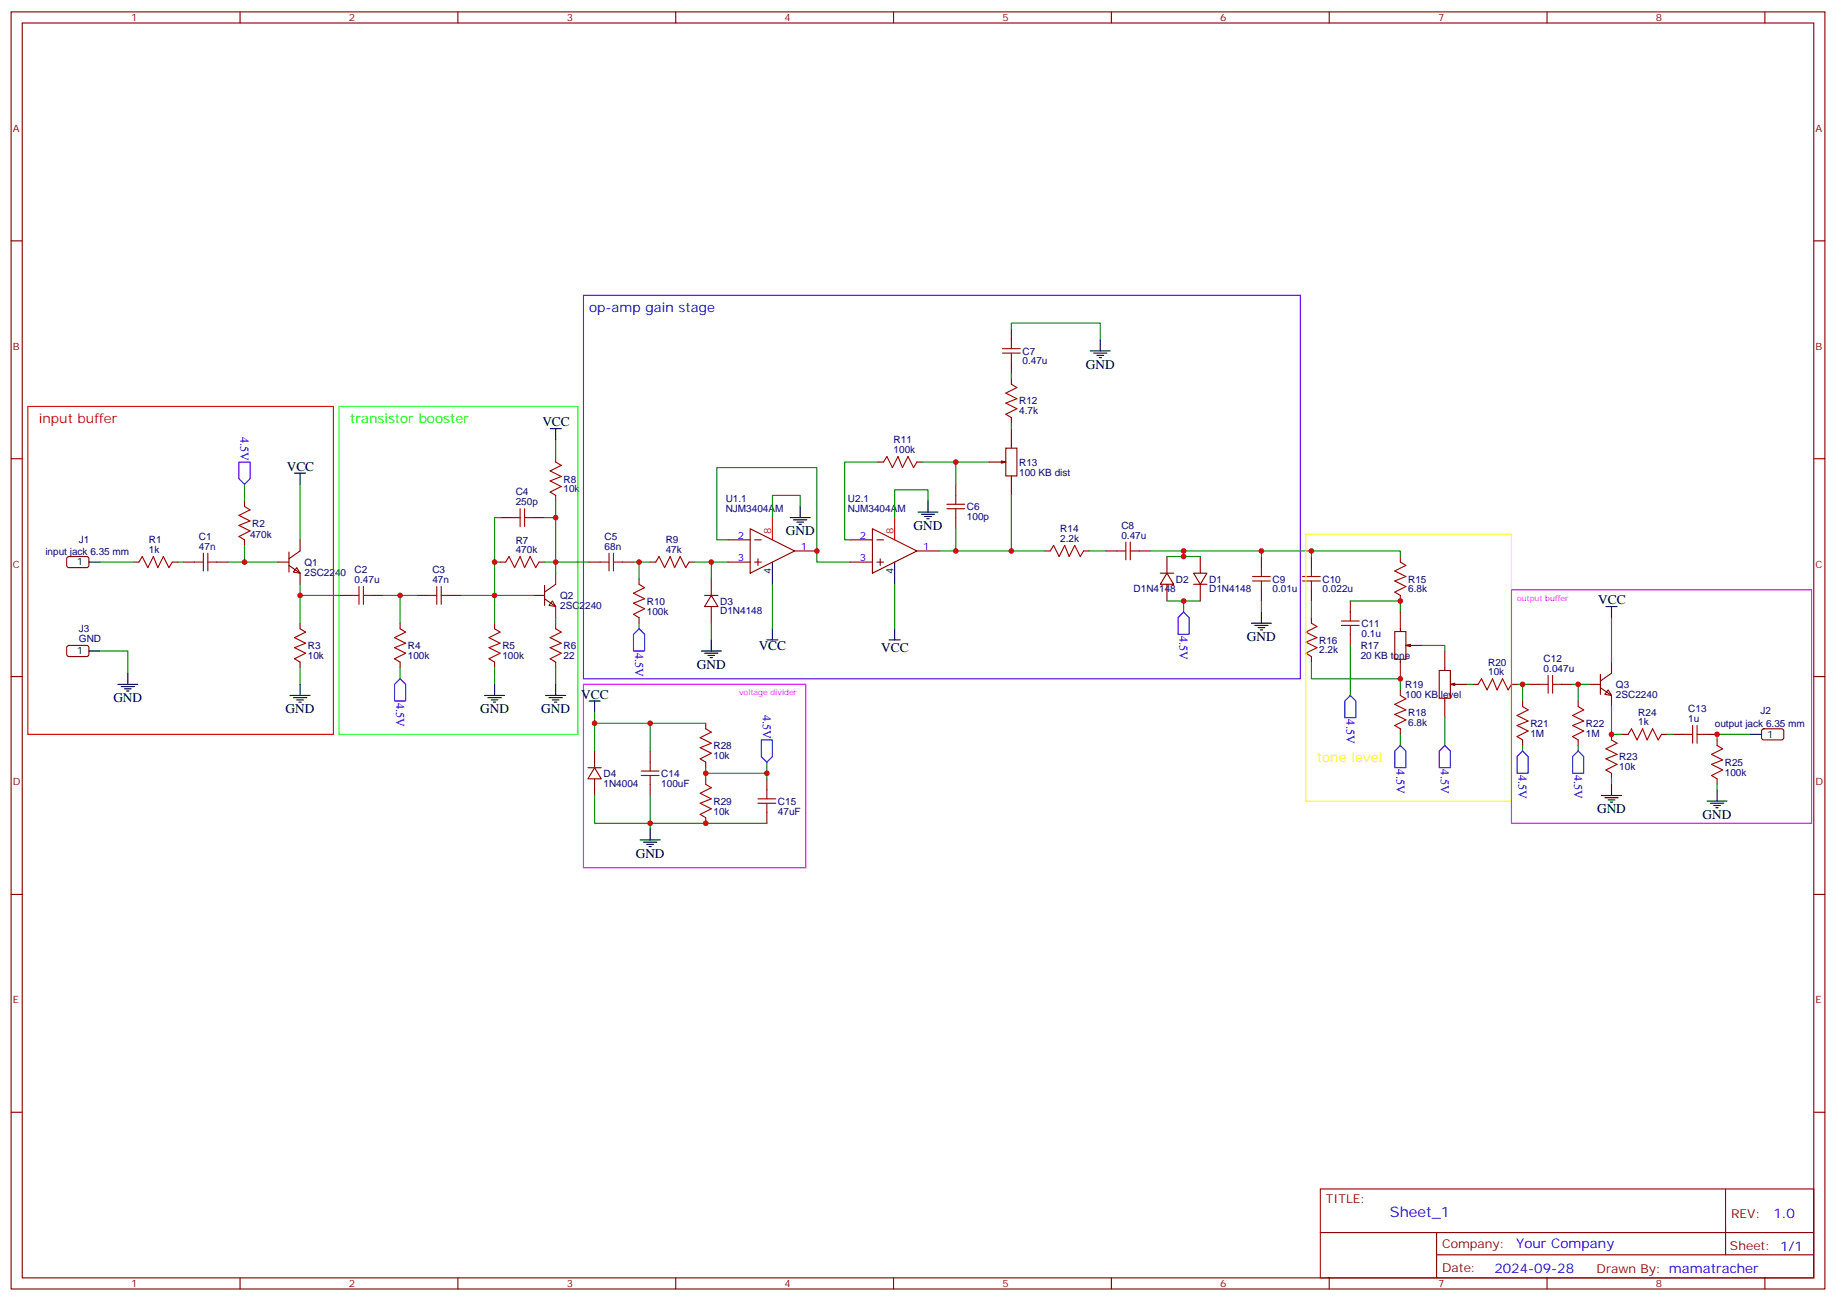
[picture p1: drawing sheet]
<svg xmlns="http://www.w3.org/2000/svg" width="583mm" height="413mm" viewBox="0 0 583 413" stroke-linecap="round" stroke-linejoin="round" font-family="sans-serif">
<g fill="none" stroke="#a10000" stroke-width=".35">
<path d="M318.2 112.1h5.6M318.2 110.7h5.6M321 107.8v2.9M321 112.1v2.8M321 122l1.8 1-3.5 1.8 3.5 1.7-3.5 1.5 3.5 1.7-3.5 1.8 1.7 1M176.4 146.6l1.8 1.1-3.6 1.8 3.6 1.7-3.6 1.4 3.6 1.8-3.6 1.8 1.8 1M280.5 146.6l1-1.7 1.8 3.5 1.7-3.5 1.5 3.5 1.7-3.5 1.8 3.5 1-1.8M303.4 157.2v2.9M44.1 178.4l1.1-1.8 1.7 3.6 1.8-3.6 1.4 3.6 1.8-3.6 1.7 3.6 1.1-1.8M61.7 178.4h2.9M64.6 175.6v5.6M66 178.4h2.8"/>
<path d="M66 175.6v5.6M77.6 160.8l1.8 1-3.6 1.8 3.6 1.7-3.6 1.5 3.6 1.7-3.6 1.8 1.8 1M160.5 178.4l1.1-1.8 1.7 3.6 1.8-3.6 1.4 3.6 1.8-3.6 1.7 3.6 1.1-1.8M162.3 164.3h2.8M165.1 161.5v5.6M166.5 164.3h2.8M166.5 161.5v5.6M190.5 178.4h2.8M193.3 175.6v5.6M194.7 178.4h2.9M194.7 175.6v5.6M208.1 178.4l1.1-1.8 1.8 3.6 1.7-3.6 1.4 3.6 1.8-3.6 1.8 3.6 1-1.8"/>
<path d="M300.6 161.5h5.6M300.6 160.1h5.6M303.4 161.5v2.8M333.4 174.9l1-1.8 1.8 3.5 1.8-3.5 1.4 3.5 1.7-3.5 1.8 3.5 1.1-1.7M354.5 174.9h2.9M357.4 172v5.7M358.8 174.9h2.8M358.8 172v5.7M444.5 178.4l1.8 1.1-3.6 1.7 3.6 1.8-3.6 1.4 3.6 1.8-3.6 1.7 1.8 1.1M95.2 199.6l1.8 1-3.5 1.8 3.5 1.8-3.5 1.4 3.5 1.7-3.5 1.8 1.7 1M111.1 189h2.8M113.9 186.2v5.6"/>
<path d="M115.4 189h2.8M115.4 186.2v5.6M127 199.6l1.8 1-3.6 1.8 3.6 1.8-3.6 1.4 3.6 1.7-3.6 1.8 1.8 1M135.8 189h2.8M138.6 186.2v5.6M140.1 189h2.8M140.1 186.2v5.6M157 199.6l1.7 1-3.5 1.8 3.5 1.8-3.5 1.4 3.5 1.7-3.5 1.8 1.8 1M176.4 199.6l1.8 1-3.6 1.8 3.6 1.8-3.6 1.4 3.6 1.7-3.6 1.8 1.8 1M202.8 185.5l1.8 1-3.5 1.8 3.5 1.7-3.5 1.5 3.5 1.7-3.5 1.8 1.7 1M397.6 184.4h5.6M397.6 183h5.6"/>
<path d="M400.4 180.2v2.8M400.4 184.4v2.8M413.5 184.4h5.6M413.5 183h5.6M416.3 180.2v2.8M416.3 184.4v2.8M416.3 197.8l1.7 1.1-3.5 1.7 3.5 1.8-3.5 1.4 3.5 1.8-3.5 1.7 1.8 1.1M425.8 198.5h5.6M425.8 197.1h5.6M428.6 194.3v2.8M428.6 198.5v2.8M469.2 217.2l1.1-1.8 1.7 3.6 1.8-3.6 1.4 3.6 1.8-3.6 1.7 3.6 1.1-1.8"/>
<path d="M488.6 217.2h2.8M491.4 214.4v5.6M492.8 217.2h2.9M492.8 214.4v5.6M224 231.3l1.8 1.1-3.6 1.7 3.6 1.8-3.6 1.4 3.6 1.8-3.6 1.7 1.8 1.1M444.5 220.7l1.8 1.1-3.6 1.8 3.6 1.7-3.6 1.4 3.6 1.8-3.6 1.8 1.8 1M483.3 224.3l1.8 1-3.6 1.8 3.6 1.7-3.6 1.5 3.6 1.7-3.6 1.8 1.8 1M500.9 224.3l1.8 1-3.5 1.8 3.5 1.7-3.5 1.5 3.5 1.7-3.5 1.8 1.7 1M511.5 234.8l1.8 1.1-3.5 1.8 3.5 1.7-3.5 1.4 3.5 1.8-3.5 1.8 1.7 1M516.8 233.1l1.1-1.8 1.7 3.5 1.8-3.5 1.4 3.5 1.8-3.5 1.7 3.5 1.1-1.7M534.5 233.1h2.8M537.3 230.3v5.6"/>
<path d="M538.7 233.1h2.8M538.7 230.3v5.6M545 236.6l1.8 1.1-3.5 1.7 3.5 1.8-3.5 1.4 3.5 1.8-3.5 1.7 1.7 1.1M203.6 246.1h5.6M203.6 244.7h5.6M206.4 241.9v2.8M206.4 246.1v2.9M224 249l1.8 1-3.6 1.8 3.6 1.7-3.6 1.5 3.6 1.7-3.6 1.8 1.8 1M240.6 255h5.6M240.6 253.5h5.6M243.4 250.7v2.8M243.4 255v2.8"/>
</g>
<g fill="none" stroke="#870000" stroke-width=".35">
<path d="M3.5 3.8h575.8v405.3h-575.8zM7.1 7.3h568.6v398.3h-568.6zM76.2 3.8v3.5M145.3 3.8v3.5M214.5 3.8v3.5M283.6 3.8v3.5M352.8 3.8v3.5M421.9 3.8v3.5M491.1 3.8v3.5M560.2 3.8v3.5M3.5 76.4h3.6M575.7 76.4h3.6"/>
<path d="M321 104.3v3.5M321 114.9v3.5M321 120.2v1.8M321 132.5v1.8M3.5 145.6h3.6M77.6 159v1.8M176.4 144.9v1.7M176.4 157.2v1.8M278.7 146.6h1.8M291 146.6h1.8M303.4 153.7v3.5M575.7 145.6h3.6"/>
<path d="M21.4 176.8l.5-.2 5.9 .1 .4 .6v2.4l-.7 .5-5.9-.1-.4-.6v-2.2zM42.3 178.4h1.8M54.7 178.4h1.7M58.2 178.4h3.5M68.8 178.4h3.5M77.6 171.3v1.8M88.2 178.4h3.5M91.7 179.5l3.5 2.4v3.6M91.7 175.2v6.4M95.2 171.3v3.6l-3.5 2.4M158.7 178.4h1.8M158.7 164.3h3.6"/>
<path d="M169.3 164.3h3.6M171.1 178.4h1.8M187 178.4h3.5M197.6 178.4h3.5M206.4 178.4h1.7M218.7 178.4h1.8M231.1 178.4h7M231.1 171.3h7M238.1 167.8l14.1 7.1-14.1 7zM239.5 178.4h2.2M239.5 171.3h2.2M240.6 177.3v2.2"/>
<path d="M252.2 174.9h7.1M269.9 178.4h7M269.9 171.3h7M276.9 167.8l14.1 7.1-14.1 7zM278.3 178.4h2.2M278.3 171.3h2.2M279.4 177.3v2.2M291 174.9h7.1M303.4 164.3v3.5M331.6 174.9h1.8M344 174.9h1.7M351 174.9h3.5"/>
<path d="M361.6 174.9h3.5M370.4 176.6v5.3M381 176.6v5.3M400.4 176.6v3.6M416.3 176.6v3.6M444.5 176.6v1.8M94.2 180.2l1 1.7-2.1-.3zM95.2 197.8v1.8M107.6 189h3.5M118.2 189h3.5M127 197.8v1.8M132.3 189h3.5"/>
<path d="M142.9 189h3.5M157 197.8v1.8M169.3 189h3.6M172.9 190l3.5 2.5v3.5M172.9 185.8v6.4M175.3 190.7l1.1 1.8-2.1-.3zM176.4 181.9v3.6l-3.5 2.4M176.4 197.8v1.8M202.8 183.7v1.8M202.8 196v1.8M223.7 189h4.2M225.8 189l2.1 3.5h-4.2z"/>
<path d="M225.8 183.7v5.3M225.8 192.5v5.3M368.3 181.9h4.2M370.4 181.9l2.1 3.6h-4.2zM370.4 185.5v5.2M378.9 181.9h4.2l-2.1 3.6zM378.9 185.5h4.2M381 185.5v5.2M400.4 187.2v3.5M416.3 187.2v3.5M416.3 196v1.8M428.6 190.7v3.6"/>
<path d="M444.5 189v1.7M3.5 214.7h3.6M21.4 205.1l.5-.2h5.9l.4 .7v2.4l-.7 .4-5.9-.1-.4-.6v-2.1zM95.2 210.1v1.8M127 210.1v1.8M157 210.1v1.8M176.4 210.1v1.8M416.3 208.4v1.7M428.6 201.3v3.6M444.5 219v1.7M467.4 217.2h1.8M479.8 217.2h1.7"/>
<path d="M485.1 217.2h3.5M495.7 217.2h3.5M504.5 217.2h3.5M508 218.3l3.5 2.4v3.6M508 214v6.4M510.5 219l1 1.7-2.1-.3zM511.5 210.1v3.6l-3.5 2.4M575.7 214.7h3.6M188.7 238.4v5.3M206.4 238.4v3.5M224 229.6v1.7M444.5 231.3v1.8"/>
<path d="M483.3 222.5v1.8M483.3 234.8v1.8M500.9 222.5v1.8M500.9 234.8v1.8M511.5 233.1v1.7M515.1 233.1h1.7M527.4 233.1h1.8M530.9 233.1h3.6M541.5 233.1h3.5M545 234.8v1.8M559.4 231.5l.5-.2 5.9 .1 .4 .6-.1 2.4-.6 .4h-5.9l-.4-.7v-2.1zM186.6 243.7h4.3"/>
<path d="M188.7 243.7l2.2 3.5h-4.3zM188.7 247.2v5.3M206.4 249v3.5M224 241.9v1.8M224 247.2v1.8M224 259.5v1.8M243.4 247.2v3.5M243.4 257.8v3.5M511.5 245.4v1.8M545 247.2v1.8M3.5 283.9h3.6M575.7 283.9h3.6"/>
<path d="M3.5 353h3.6M575.7 353h3.6M419.1 377.4h156.6v28.2h-156.6zM547.7 377.4v20.9M419.1 391.2h156.5M456 398.3h119.6M456 391.2v14.1M76.2 405.6v3.5M145.3 405.6v3.5M214.5 405.6v3.5M283.6 405.6v3.5M352.8 405.6v3.5"/>
<path d="M421.9 405.6v3.5M491.1 405.6v3.5M560.2 405.6v3.5"/>
</g>
<g fill="none" stroke="#008700" stroke-width=".35">
<path d="M321 104.3v-1.7h28.2v5.2M321 118.4v1.8M176.4 139.6v5.3M321 134.3v1.8M77.6 153.7v5.3M95.2 153.7v17.6M176.4 159v22.9M278.7 146.6h-10.6v24.7h1.8M292.8 146.6h10.6v7.1M294.6 159v-3.5h-10.6v8.8M303.4 146.6h10.6M321 157.2v17.7"/>
<path d="M31.7 178.4h10.6M56.4 178.4h1.8M77.6 173.1v5.3h-5.3M77.6 178.4h10.6M158.7 178.4h-1.7v19.4M158.7 164.3h-1.7v14.1M172.9 178.4h14.1M172.9 164.3h3.5M201.1 178.4h5.3M202.8 178.4v5.3M220.5 178.4h10.6M225.8 178.4v5.3"/>
<path d="M231.1 171.3h-3.6v-22.9h31.8v30h10.6M254 160.8v-3.6h-8.8v7.1M303.4 167.8v7.1h-5.3M303.4 174.9h28.2M345.7 174.9h5.3M365.1 174.9h10.6v1.7M370.4 176.6h10.6M375.7 174.9h24.7v1.7M400.4 174.9h44.1v1.7M416.3 174.9v1.7M95.2 185.5v12.3M95.2 189h12.4"/>
<path d="M121.7 189h10.6M127 189v8.8M146.4 189h22.9M176.4 196v1.8M202.8 197.8v1.8M225.8 197.8v5.3M245.2 185.5v14.1M284 185.5v14.1M370.4 190.7h10.6M375.7 190.7v3.6M400.4 190.7v3.6M416.3 190.7v5.3"/>
<path d="M428.6 190.7h15.9v3.6M511.5 196v14.1M31.7 206.6h8.9v7.1M95.2 211.9v5.3M127 211.9v3.5M157 211.9v5.3M176.4 211.9v5.3M416.3 210.1v5.3h28.2v3.6M428.6 204.9v15.8M451.6 204.9h7v1.7M465.7 217.2h1.7M481.5 217.2h3.6"/>
<path d="M483.3 217.2v5.3M499.2 217.2h5.3M500.9 217.2v5.3M188.7 226v12.4M188.7 229.6h35.3M206.4 229.6v8.8M444.5 233.1v3.5M458.6 227.8v8.8M483.3 236.6v1.8M500.9 236.6v1.8M511.5 224.3v8.8h3.6M529.2 233.1h1.7"/>
<path d="M555.6 233.1h-10.6v1.7M188.7 252.5v8.8h54.7M206.4 252.5v10.6M224 245.4h19.4v1.8M224 243.7v3.5M243.4 241.9v3.5M511.5 247.2v1.8M545 249v1.7"/>
</g>
<path d="M107.6 129h75.8v104.1h-75.8z" fill="none" stroke="#0f0" stroke-width=".35"/>
<path d="M8.8 129h97v104.1h-97z" fill="none" stroke="#c00" stroke-width=".35"/>
<path d="M245.2 164.3v7M284 164.3v7" fill="none" stroke="#f00" stroke-width=".35"/>
<g fill="none" stroke="#000" stroke-width=".35">
<path d="M346.1 111.4h6.3M347.1 112.1h4.3M348.2 112.8h2.1M348.9 113.5h.7M349.2 107.8v3.6M174.6 136.1h3.6M176.4 136.1v3.5M93.5 150.2h3.5M95.2 150.2v3.5M294.6 159v3.5M28.2 178.4h3.5M245.2 178.4v7.1"/>
<path d="M250.8 164.3h6.4M251.9 165h4.2M252.9 165.7h2.2M253.6 166.4h.8M254 160.8v3.5M284 178.4v7.1M291.4 162.5h6.3M292.5 163.2h4.2M293.5 163.9h2.1M294.2 164.6h.7M245.2 199.6v3.5M284 199.6v3.5"/>
<path d="M397.2 197.8h6.4M398.3 198.5h4.2M399.3 199.2h2.2M400 199.9h.8M400.4 194.3v3.5M509.8 192.5h3.5M511.5 192.5v3.5M28.2 206.6h3.5M37.4 217.2h6.3M38.5 217.9h4.2M39.5 218.6h2.1M40.2 219.3h.7"/>
<path d="M40.6 213.7v3.5M95.2 217.2v3.5M157 217.2v3.5M176.4 217.2v3.5M222.6 206.6h6.4M223.7 207.3h4.2M224.7 208h2.1M225.4 208.7h.7M225.8 203.1v3.5M243.4 203.1h3.5M282.2 203.1h3.6M92.1 220.7h6.3"/>
<path d="M93.1 221.4h4.3M94.2 222.1h2.1M94.9 222.8h.7M153.8 220.7h6.4M154.9 221.4h4.2M155.9 222.1h2.1M156.6 222.8h.7M173.2 220.7h6.4M174.3 221.4h4.2M175.3 222.1h2.1M176 222.8h.7M187 222.5h3.5"/>
<path d="M188.7 222.5v3.5M555.6 233.1h3.6M508.4 252.5h6.3M509.4 253.2h4.2M510.5 253.9h2.1M511.2 254.6h.7M511.5 249v3.5M541.9 254.2h6.3M542.9 255h4.3M544 255.7h2.1M544.7 256.4h.7M545 250.7v3.5"/>
<path d="M203.2 266.6h6.3M204.3 267.3h4.2M205.3 268h2.1M206 268.7h.7M206.4 263.1v3.5"/>
</g>
<g fill="#850000" stroke="#850000" stroke-width=".35">
<path d="M317.9 146.3l1.4 .3-1.4 .4z"/>
<path d="M446.3 204.9l1.4-.4v.7z"/>
<path d="M460.4 217.2l1.4-.3v.7z"/>
</g>
<path d="M321 136.1v6.1M314 146.6h5.3M319.3 142.2h3.5v8.9h-3.5zM321 151.1v6.1M444.5 194.3v6.1M442.7 200.4h3.6v8.9h-3.6zM444.5 209.3v6.1M446.3 204.9h5.3M456.8 212.8h3.6v8.8h-3.6zM458.6 206.6v6.2M460.4 217.2h5.3M458.6 221.6v6.2" fill="none" stroke="#850000" stroke-width=".35"/>
<path d="M185.2 93.7h227.5v121.7h-227.5z" fill="none" stroke="#60f" stroke-width=".35"/>
<path d="M414.5 169.6h65.3v84.6h-65.3z" fill="none" stroke="#ff0" stroke-width=".35"/>
<path d="M479.8 187.2h95.2v74.1h-95.2z" fill="none" stroke="#f0f" stroke-width=".35"/>
<path d="M185.2 217.2h70.6v58.2h-70.6z" fill="none" stroke="#c0f" stroke-width=".35"/>
<path d="M75.8 146.6h3.6v5.3l-1.8 1.8-1.8-1.8zM202.8 199.6l1.8 1.7v5.3h-3.5v-5.3zM375.7 194.3l1.8 1.7v5.3h-3.6v-5.3zM127 215.4l1.8 1.8v5.3h-3.6v-5.3zM241.7 234.8h3.5v5.3l-1.8 1.8-1.7-1.8zM428.6 220.7l1.8 1.8v5.3h-3.5v-5.3zM444.5 236.6l1.8 1.8v5.3h-3.6v-5.3zM458.6 236.6l1.8 1.8v5.3h-3.6v-5.3zM483.3 238.4l1.8 1.7v5.3h-3.6v-5.3zM500.9 238.4l1.8 1.7v5.3h-3.5v-5.3z" fill="none" stroke="#00f" stroke-width=".35"/>
<g fill="#c00">
<circle cx="77.6" cy="178.4" r=".88"/>
<circle cx="95.3" cy="189" r=".88"/>
<circle cx="127" cy="189" r=".88"/>
<circle cx="157" cy="189" r=".88"/>
<circle cx="176.4" cy="178.4" r=".88"/>
<circle cx="176.4" cy="164.3" r=".88"/>
<circle cx="157" cy="178.4" r=".88"/>
<circle cx="202.8" cy="178.4" r=".88"/>
<circle cx="259.3" cy="174.9" r=".88"/>
<circle cx="303.4" cy="146.6" r=".88"/>
<circle cx="303.4" cy="174.9" r=".88"/>
<circle cx="321" cy="174.9" r=".88"/>
<circle cx="225.8" cy="178.4" r=".88"/>
<circle cx="375.7" cy="190.7" r=".88"/>
<circle cx="375.7" cy="176.6" r=".88"/>
<circle cx="375.7" cy="174.9" r=".88"/>
<circle cx="400.4" cy="174.9" r=".88"/>
<circle cx="416.3" cy="174.9" r=".88"/>
<circle cx="444.5" cy="190.7" r=".88"/>
<circle cx="444.5" cy="215.4" r=".88"/>
<circle cx="483.3" cy="217.2" r=".88"/>
<circle cx="500.9" cy="217.2" r=".88"/>
<circle cx="511.5" cy="233.1" r=".88"/>
<circle cx="545" cy="233.1" r=".88"/>
<circle cx="224" cy="245.4" r=".88"/>
<circle cx="188.7" cy="229.6" r=".88"/>
<circle cx="206.4" cy="229.6" r=".88"/>
<circle cx="243.4" cy="245.4" r=".88"/>
<circle cx="224" cy="261.3" r=".88"/>
<circle cx="206.4" cy="261.3" r=".88"/>
</g>
<text font-size="4.6" fill="#00f" x="441.2" y="386.4">Sheet_1</text>
<text font-size="4.2" fill="#00c" x="187" y="99">op-amp gain stage</text>
<g font-size="4.2">
<text x="344.7" y="117">GND</text>
<text x="172.2" y="135.4">VCC</text>
<text x="91" y="149.5">VCC</text>
<text x="249.4" y="169.9">GND</text>
<text x="290" y="168.2">GND</text>
<text x="507.3" y="191.8">VCC</text>
<text x="395.8" y="203.4">GND</text>
<text x="240.8" y="206.3">VCC</text>
<text x="279.7" y="207">VCC</text>
<text x="221.2" y="212.3">GND</text>
<text x="184.5" y="221.8">VCC</text>
<text x="36" y="222.8">GND</text>
<text x="90.7" y="226.4">GND</text>
<text x="152.4" y="226.4">GND</text>
<text x="171.8" y="226.4">GND</text>
<text x="506.9" y="258.1">GND</text>
<text x="540.5" y="259.9">GND</text>
<text x="201.8" y="272.2">GND</text>
</g>
<text font-size="4.2" fill="#f00" x="12.3" y="134.3">input buffer</text>
<text font-size="4.2" fill="#0f0" x="111.1" y="134.3">transistor booster</text>
<text font-size="4.2" fill="#ff0" x="418" y="241.9">tone level</text>
<g font-size="4.2" fill="#00f">
<text x="562.9" y="386.6">1.0</text>
<text x="481.3" y="396.2">Your Company</text>
<text x="474.4" y="404">2024-09-28</text>
</g>
<g font-size="3.9" fill="#00f">
<text x="76.3" y="138.6" transform="rotate(90 76.3 138.6)">4.5V</text>
<text x="374.4" y="201.9" transform="rotate(90 374.4 201.9)">4.5V</text>
<text x="201.6" y="207.2" transform="rotate(90 201.6 207.2)">4.5V</text>
<text x="125.7" y="223" transform="rotate(90 125.7 223)">4.5V</text>
<text x="242.2" y="226.8" transform="rotate(90 242.2 226.8)">4.5V</text>
<text x="427.4" y="228.3" transform="rotate(90 427.4 228.3)">4.5V</text>
<text x="443.2" y="244.2" transform="rotate(90 443.2 244.2)">4.5V</text>
<text x="457.4" y="244.2" transform="rotate(90 457.4 244.2)">4.5V</text>
<text x="482" y="246" transform="rotate(90 482 246)">4.5V</text>
<text x="499.7" y="246" transform="rotate(90 499.7 246)">4.5V</text>
</g>
<g font-size="3.9" fill="#800">
<text x="420.9" y="382">TITLE:</text>
<text x="549.5" y="386.6">REV:</text>
<text x="457.8" y="396.2">Company:</text>
<text x="549.1" y="396.8">Sheet: 1/1</text>
<text x="457.8" y="403.8">Date:</text>
<text x="506.8" y="403.9">Drawn By: mamatracher</text>
</g>
<g font-size="3.2" fill="#800">
<text x="41.6" y="6.8">1</text>
<text x="110.8" y="6.8">2</text>
<text x="179.9" y="6.8">3</text>
<text x="249.1" y="6.8">4</text>
<text x="318.2" y="6.8">5</text>
<text x="387.3" y="6.8">6</text>
<text x="456.5" y="6.8">7</text>
<text x="525.6" y="6.8">8</text>
<text x="4.1" y="41.9">A</text>
<text x="576.3" y="41.9">A</text>
<text x="4.1" y="111">B</text>
<text x="576.3" y="111">B</text>
<text x="4.1" y="180.2">C</text>
<text x="576.3" y="180.2">C</text>
<text x="4.1" y="249.3">D</text>
<text x="576.3" y="249.3">D</text>
<text x="4.1" y="318.5">E</text>
<text x="576.3" y="318.5">E</text>
<text x="41.6" y="408.6">1</text>
<text x="110.8" y="408.6">2</text>
<text x="179.9" y="408.6">3</text>
<text x="249.1" y="408.6">4</text>
<text x="318.2" y="408.6">5</text>
<text x="387.3" y="408.6">6</text>
<text x="456.5" y="408.6">7</text>
<text x="525.6" y="408.6">8</text>
</g>
<g font-size="3.2" fill="#000080">
<text x="324.6" y="112.6">C7</text>
<text x="324.6" y="115.7">0.47u</text>
<text x="323.5" y="131.6">4.7k</text>
<text x="323.5" y="128.4">R12</text>
<text x="283.6" y="143.8">100k</text>
<text x="283.6" y="140.7">R11</text>
<text x="323.5" y="147.9">R13</text>
<text x="178.9" y="153.2">R8</text>
<text x="323.5" y="150.9">100 KB dist</text>
<text x="163.7" y="160.4">250p</text>
<text x="163.7" y="157.2">C4</text>
<text x="178.9" y="156.2">10k</text>
<text x="230.4" y="159.5">U1.1</text>
<text x="269.2" y="159.5">U2.1</text>
<text x="306.9" y="161.9">C6</text>
<text x="80.1" y="167.2">R2</text>
<text x="230.4" y="162.5">NJM3404AM</text>
<text x="269.2" y="162.5">NJM3404AM</text>
<text x="306.9" y="165.1">100p</text>
<text x="355.9" y="167.8">C8</text>
<text x="25.1" y="172.4">J1</text>
<text x="47.3" y="172.4">R1</text>
<text x="63.2" y="171.3">C1</text>
<text x="79.4" y="170.7">470k</text>
<text x="163.7" y="172.5">R7</text>
<text x="191.9" y="171.3">C5</text>
<text x="211.3" y="172.4">R9</text>
<text x="336.6" y="172">2.2k</text>
<text x="336.6" y="169">R14</text>
<text x="355.9" y="171">0.47u</text>
<text x="14.4" y="176">input jack 6.35 mm</text>
<text x="47.3" y="175.6">1k</text>
<text x="63.2" y="174.5">47n</text>
<text x="96.7" y="179.5">Q1</text>
<text x="163.7" y="175.6">470k</text>
<text x="191.9" y="174.5">68n</text>
<text x="211.3" y="175.6">47k</text>
<text x="96.7" y="182.7">2SC2240</text>
<text x="112.5" y="185.1">0.47u</text>
<text x="112.5" y="181.9">C2</text>
<text x="137.2" y="185.1">47n</text>
<text x="137.2" y="181.9">C3</text>
<text x="373.2" y="184.9">D2</text>
<text x="383.8" y="184.9">D1</text>
<text x="403.9" y="185">C9</text>
<text x="419.8" y="184.9">C10</text>
<text x="447" y="184.9">R15</text>
<text x="177.8" y="190.1">Q2</text>
<text x="205.3" y="191.9">R10</text>
<text x="228.6" y="192">D3</text>
<text x="359.8" y="188">D1N4148</text>
<text x="383.8" y="188">D1N4148</text>
<text x="403.9" y="188">0.01u</text>
<text x="419.8" y="188">0.022u</text>
<text x="447" y="188">6.8k</text>
<text x="177.8" y="193.3">2SC2240</text>
<text x="205.3" y="195.1">100k</text>
<text x="228.6" y="195">D1N4148</text>
<text x="25.1" y="203.8">GND</text>
<text x="25.1" y="200.6">J3</text>
<text x="432.2" y="202.1">0.1u</text>
<text x="432.2" y="199">C11</text>
<text x="97.7" y="209.2">10k</text>
<text x="97.7" y="206">R3</text>
<text x="129.5" y="209.2">100k</text>
<text x="129.5" y="206">R4</text>
<text x="159.5" y="209.2">100k</text>
<text x="159.5" y="206">R5</text>
<text x="178.9" y="209.2">22</text>
<text x="178.9" y="206">R6</text>
<text x="418.7" y="207.4">2.2k</text>
<text x="418.7" y="204.3">R16</text>
<text x="431.9" y="209.1">20 KB tone</text>
<text x="431.9" y="206.1">R17</text>
<text x="472.4" y="214.4">10k</text>
<text x="472.4" y="211.3">R20</text>
<text x="490" y="213.3">0.047u</text>
<text x="490" y="210.1">C12</text>
<text x="446" y="221.5">100 KB level</text>
<text x="446" y="218.4">R19</text>
<text x="512.9" y="221.5">2SC2240</text>
<text x="512.9" y="218.3">Q3</text>
<text x="447" y="227.2">R18</text>
<text x="520" y="227.2">R24</text>
<text x="535.9" y="226.1">C13</text>
<text x="558.8" y="226.6">J2</text>
<text x="447" y="230.3">6.8k</text>
<text x="485.8" y="233.9">1M</text>
<text x="485.8" y="230.7">R21</text>
<text x="503.4" y="233.9">1M</text>
<text x="503.4" y="230.7">R22</text>
<text x="520" y="230.3">1k</text>
<text x="535.9" y="229.2">1u</text>
<text x="544.3" y="230.7">output jack 6.35 mm</text>
<text x="226.5" y="237.7">R28</text>
<text x="226.5" y="241">10k</text>
<text x="514" y="244.4">10k</text>
<text x="514" y="241.3">R23</text>
<text x="547.5" y="243.1">R25</text>
<text x="191.6" y="249.8">1N4004</text>
<text x="191.6" y="246.6">D4</text>
<text x="209.9" y="249.8">100uF</text>
<text x="209.9" y="246.6">C14</text>
<text x="547.5" y="246.2">100k</text>
<text x="226.5" y="255.4">R29</text>
<text x="246.9" y="255.4">C15</text>
<text x="226.5" y="258.6">10k</text>
<text x="246.9" y="258.6">47uF</text>
</g>
<g font-size="3.2" fill="#00f">
<text x="234.2" y="171">2</text>
<text x="273" y="171">2</text>
<text x="234.2" y="178">3</text>
<text x="254.2" y="174.5">1</text>
<text x="273" y="178">3</text>
<text x="293" y="174.5">1</text>
</g>
<g font-size="3.2" fill="#f00">
<text x="244.8" y="169.6" transform="rotate(-90 244.8 169.6)">8</text>
<text x="283.6" y="169.6" transform="rotate(-90 283.6 169.6)">8</text>
</g>
<g font-size="3.2">
<text x="24.4" y="179.5">1</text>
<text x="244.8" y="182.2" transform="rotate(-90 244.8 182.2)">4</text>
<text x="283.6" y="182.2" transform="rotate(-90 283.6 182.2)">4</text>
<text x="24.4" y="207.7">1</text>
<text x="560.9" y="234.1">1</text>
</g>
<g font-size="2.5" fill="#c0f">
<text x="481.5" y="190.7">output buffer</text>
<text x="234.6" y="220.7">voltage divider</text>
</g>
</svg>
